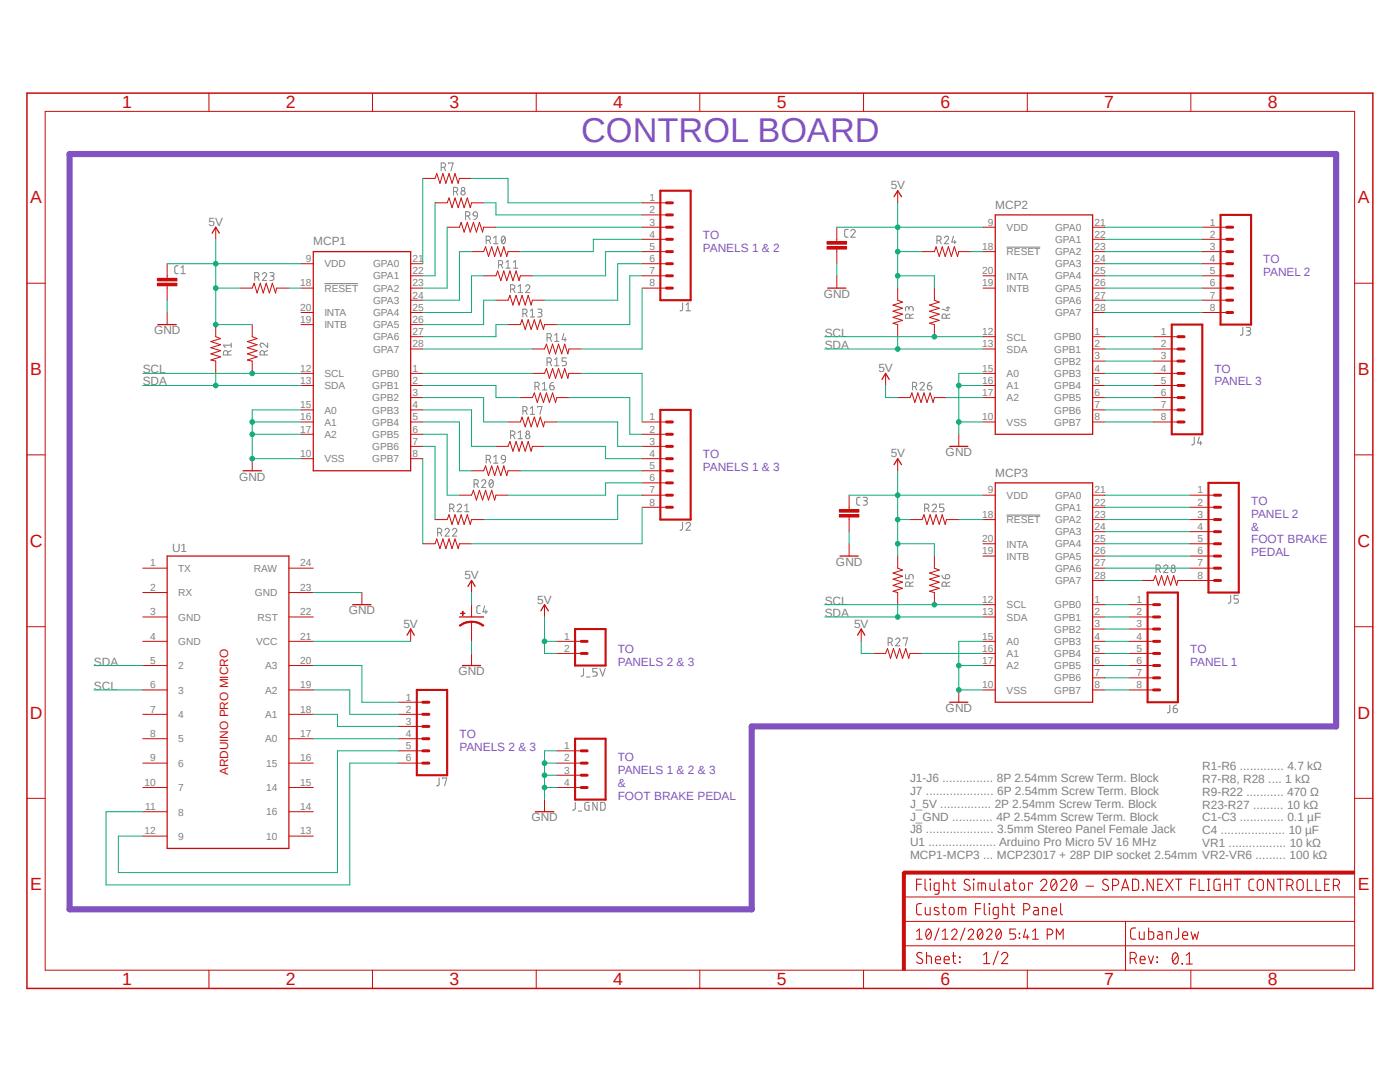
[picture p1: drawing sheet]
<svg xmlns="http://www.w3.org/2000/svg" width="279mm" height="216mm" viewBox="0 0 279 216" stroke-linecap="round" stroke-linejoin="round" font-family="sans-serif">
<path d="M5.1 18.3l269.2 179.3M274.3 18.3l-269.2 179.3" fill="none" stroke="#fff" stroke-width=".2"/>
<g fill="none" stroke="#808080" stroke-width=".2">
<path d="M88.1 33.4h.4a.44 .44 0 0 0 .4-.3 .44 .44 0 0 0-.2-.5l-.6-.1v1.6M88.6 33.4l.3 .7M89.5 32.7v-.2h.9l-.4 1.6M90.5 38.2h.4a.42 .42 0 0 0 .5-.4 .42 .42 0 0 0-.5-.4h-.4v1.5M91 38.2l.4 .7M35.6 53l-.5 .1-.2 .3v1l.7 .2M36.1 54.6h.9M36.1 53.4l.4-.4v1.6M50.8 55.2h.5a.42 .42 0 0 0 .4-.4 .42 .42 0 0 0-.4-.4h-.5v1.6M51.4 55.2l.3 .8M52.4 54.7a.42 .42 0 0 1 .6-.3 .42 .42 0 0 1 .1 .7l-.7 .9h.8M53.8 54.4h.6a.34 .34 0 0 1 .3 .3 .34 .34 0 0 1-.3 .4h-.4"/>
<path d="M54.3 55.1l.4 .2v.5l-.4 .2h-.5M64.7 56.6h6.8M92.9 43.1h.4a.43 .43 0 0 0 .5-.4 .43 .43 0 0 0-.5-.5h-.4v1.6M93.4 43.1l.4 .7M94.6 42.3h.5l.2 .4v.4h-.6l-.3-.2v-.2zM95.3 43.1a.72 .72 0 0 1-.7 .7M97 48h.5a.42 .42 0 0 0 .4-.5 .42 .42 0 0 0-.4-.4h-.5v1.5M97.6 48l.3 .6M98.5 47.5l.5-.4v1.5M98.5 48.6h.9M99.5 52.8h.4a.42 .42 0 0 0 .4-.4 .42 .42 0 0 0-.4-.4h-.4v1.5M100 52.8l.3 .7"/>
<path d="M100.3 47.2l.2-.1a.9 .9 0 0 1 0 1.5 .96 .96 0 0 1-.2-1.4zM100.8 47.5l-.7 .8M101 52.3l.4-.3v1.5M101 53.5h.8M101.9 57.7h.4a.44 .44 0 0 0 .4-.7l-.4-.2h-.4v1.6M102.4 57.7l.4 .7M102.4 53.5h.9M102.4 52.3l.5-.3v1.5M103.4 57.1l.4-.3v1.6M103.4 58.4h.9M104.9 57.1a.42 .42 0 0 1 .6-.2 .42 .42 0 0 1 .1 .6l-.7 .9h.8M169.2 45.8h-.5l-.1 .3v1.1l.6 .1"/>
<path d="M169.8 46.1a.42 .42 0 0 1 .6-.3 .42 .42 0 0 1 .1 .6l-.7 .9h.9M187 48h.4a.42 .42 0 0 0 .4-.5 .42 .42 0 0 0-.4-.4h-.4v1.5M187.5 48l.3 .6M188.5 47.5a.42 .42 0 0 1 .6-.4 .42 .42 0 0 1 .1 .7l-.7 .8h.8M190.3 47.1l-.4 1.2h.9M190.5 48v.6M200.9 49.3h6.7M45.5 70.8v-.4a.44 .44 0 0 0-.4-.4 .44 .44 0 0 0-.4 .1l-.1 .7h1.5M46.1 69.9l-.6 .4M46.1 68.9h-1.5l.4 .4M46.1 68.5v.8M52.7 70.8v-.4a.42 .42 0 0 0-.4-.5 .42 .42 0 0 0-.4 .5v.4h1.5"/>
<path d="M53.4 68.5v.8l-.8-.7a.43 .43 0 0 0-.7 .1 .43 .43 0 0 0 .3 .6M53.4 69.9l-.7 .4M104.4 62.6h.4a.45 .45 0 0 0 .4-.5 .45 .45 0 0 0-.4-.4h-.4v1.5M104.9 62.6l.3 .6M105.8 62l.5-.3v1.5M105.8 63.2h.9M106.8 77.1h.4a.42 .42 0 0 0 .4-.4 .42 .42 0 0 0-.4-.4h-.4v1.5M107.3 77.1l.3 .7M107.3 61.7h.5a.34 .34 0 0 1 .4 .3 .34 .34 0 0 1-.4 .4h-.3M107.7 62.4a.45 .45 0 0 1 .5 .4 .45 .45 0 0 1-.5 .4h-.4M108.2 76.6l.5-.3v1.5M108.2 77.8h.9"/>
<path d="M109.2 67.4h.4a.42 .42 0 0 0 .5-.4 .42 .42 0 0 0-.5-.5h-.4v1.6M109.2 72.3h.4a.42 .42 0 0 0 .5-.5 .42 .42 0 0 0-.5-.4h-.4v1.6M109.7 77h.6a.45 .45 0 0 1 .3 .5 .45 .45 0 0 1-.5 .3 .45 .45 0 0 1-.4-.4zM109.7 67.4l.4 .7M109.7 72.3l.4 .7M110.4 76.3a.66 .66 0 0 0-.7 .7M110.7 66.9l.4-.4v1.6M110.7 71.8l.4-.4v1.6M110.7 68.1h.8M110.7 73h.8M112.5 66.5l-.3 1.3h.8M112.8 67.4v.7"/>
<path d="M113 71.4h-.8v.7h.5a.46 .46 0 0 1 .3 .4 .46 .46 0 0 1-.3 .5h-.5M136.2 60.5v1.2a.38 .38 0 0 1-.5 .3M136.9 62h.9M136.9 60.8l.4-.3v1.5M181.4 61.6a.42 .42 0 0 1 .4-.4 .42 .42 0 0 1 .4 .4v.4M181.4 61.8v-.3a.34 .34 0 0 0-.3-.3 .34 .34 0 0 0-.4 .3v.5M181.6 63.5v-.4a.42 .42 0 0 0-.5-.4 .42 .42 0 0 0-.4 .4v.4h1.5M182.1 77.1h.4a.42 .42 0 0 0 .5-.4 .42 .42 0 0 0-.5-.4h-.4v1.5M182.2 62.7l-.6 .3M182.6 77.1l.4 .7M183.6 76.6a.42 .42 0 0 1 .6-.3 .42 .42 0 0 1 .1 .7l-.7 .8h.8M185.1 77h.7a.44 .44 0 0 1-.1 .7 .44 .44 0 0 1-.6-.3z"/>
<path d="M185.8 76.3a.66 .66 0 0 0-.7 .7M188.8 63.5v-.4a.42 .42 0 0 0-.4-.4 .42 .42 0 0 0-.4 .4v.4h1.6M188.8 61.4h.8M189.2 61.2v.8l-1.2-.3M189.6 62.7l-.8 .3M248 65.3v1.2a.38 .38 0 0 1-.5 .4M248.7 65.3h.6a.36 .36 0 0 1 .3 .4 .36 .36 0 0 1-.3 .3h-.4M249.2 66a.42 .42 0 0 1 .4 .5 .42 .42 0 0 1-.4 .4h-.5M94.6 96.6h.4a.42 .42 0 0 0 .5-.5 .42 .42 0 0 0-.5-.4h-.4v1.6M95.1 96.6l.4 .7M96.1 96.1a.42 .42 0 0 1 .6-.4 .42 .42 0 0 1 .1 .7l-.7 .9h.8M97 91.7h.5a.42 .42 0 0 0 .4-.4 .42 .42 0 0 0-.4-.5h-.5v1.6"/>
<path d="M97.6 91.7l.3 .7M97.8 95.8l.2-.1a.94 .94 0 0 1 0 1.6 .98 .98 0 0 1-.2-1.5zM98.4 96.1l-.7 .8M98.5 91.2l.5-.4v1.6M98.5 92.4h.9M100.1 91.1a.43 .43 0 0 1 .5-.2 .43 .43 0 0 1 .3 .4v.4h-.7l-.2-.3zM100.9 91.7a.73 .73 0 0 1-.7 .7M101.9 86.9h.4a.44 .44 0 0 0 .4-.7l-.4-.2h-.4v1.5M102.4 86.9l.4 .6M103.4 86.3l.4-.3v1.5M103.4 87.5h.9M104.4 82h.4l.4-.2v-.5l-.4-.2h-.4v1.6"/>
<path d="M104.9 82l.3 .7M105.8 81.5l.5-.4v1.6M105.8 82.7h.9M107.3 81.3v-.2h.9l-.5 1.6M171.7 99.2l-.5 .1-.2 .3v1l.7 .2M172.3 99.2h.5a.34 .34 0 0 1 .3 .4 .34 .34 0 0 1-.3 .3h-.4M172.7 99.9a.45 .45 0 0 1 .4 .5 .45 .45 0 0 1-.4 .4h-.4M238.3 87.2v1.2a.38 .38 0 0 1-.5 .4M239.4 87.2l-.4 1.2h.9M239.6 88.1v.7M87.3 106.3h.5a.45 .45 0 0 0 .4-.4 .45 .45 0 0 0-.4-.5h-.5v1.6M87.8 106.3l.4 .7"/>
<path d="M88.8 105.8a.42 .42 0 0 1 .6-.4 .42 .42 0 0 1 .1 .7l-.7 .9h.9M89.7 101.4h.5a.43 .43 0 0 0 .4-.4 .43 .43 0 0 0-.4-.4h-.5v1.5M90.3 101.4l.3 .7M90.3 105.8a.44 .44 0 0 1 .5-.4 .44 .44 0 0 1 .3 .6l-.8 1h.9M91.2 100.9a.43 .43 0 0 1 .6-.3 .43 .43 0 0 1 .2 .7l-.8 .8h.9M92.8 102.1h.8M92.8 100.9l.4-.3v1.5M136.2 104.2v1.4l-.5 .2M136.9 104.6a.43 .43 0 0 1 .6-.4 .43 .43 0 0 1 .2 .7l-.8 .9h.9M180.7 114.6v.9h.7v-.5a.43 .43 0 0 1 .4-.4 .43 .43 0 0 1 .4 .4v.5M181.6 117v-.5a.42 .42 0 0 0-.5-.4 .42 .42 0 0 0-.4 .4v.5h1.5M182.2 116.1l-.6 .4"/>
<path d="M184.5 101.4h.5a.42 .42 0 0 0 .4-.4 .42 .42 0 0 0-.4-.4h-.5v1.5M185.1 101.4l.3 .7M186 100.9a.43 .43 0 0 1 .6-.3 .43 .43 0 0 1 .2 .7l-.8 .8h.9M188 114.8a.73 .73 0 0 0 .7 .7M188.4 100.6h-.9v.7h.5a.43 .43 0 0 1 .4 .4 .43 .43 0 0 1-.4 .4h-.5M188.8 117v-.5a.42 .42 0 0 0-.4-.4 .42 .42 0 0 0-.4 .4v.5h1.6M188.8 114.7a.44 .44 0 0 1 .7 .2 .44 .44 0 0 1-.4 .6h-.4v-.5zM189.6 116.1l-.8 .4M200.9 102.8h6.7M230.7 113.6h.4a.44 .44 0 0 0 .5-.3 .44 .44 0 0 0-.2-.5l-.7-.1v1.6M231.2 113.6l.4 .7M232.2 113.1a.43 .43 0 0 1 .6-.4 .43 .43 0 0 1 .2 .7l-.8 .9h.9"/>
<path d="M245.6 118.8v1.2a.38 .38 0 0 1-.5 .4M247.1 118.8h-.8v.7h.5a.43 .43 0 0 1 .4 .4 .43 .43 0 0 1-.4 .5h-.5M95.8 120.9h-.5l-.1 .3v1.1l.6 .1M96.7 120.9l-.3 1.2h.9M97 121.7v.7M116.5 133.4v1.2a.38 .38 0 0 1-.5 .3M117.1 135.1h.7M119.2 133.4h-.9v.7h.5a.43 .43 0 0 1 .4 .4 .43 .43 0 0 1-.4 .4h-.5M119.7 133.4l.6 1.5 .5-1.5M177.2 128.2h.5a.45 .45 0 0 0 .4-.5 .45 .45 0 0 0-.4-.4h-.5v1.6M177.8 128.2l.3 .7M178.7 127.6a.43 .43 0 0 1 .6-.3 .43 .43 0 0 1 .2 .7l-.8 .9h.9"/>
<path d="M180.3 127.5v-.2h.8l-.4 1.6M87.6 155.2v1.3a.38 .38 0 0 1-.5 .3M88.3 155.4v-.2h.9l-.5 1.6M233.5 140.7v1.2a.38 .38 0 0 1-.5 .3M234.1 141.4h.6a.44 .44 0 0 1 .2 .6 .44 .44 0 0 1-.7 0zM234.8 140.7a.73 .73 0 0 0-.7 .7M114.8 160.1v1.2l-.2 .3-.3 .1M115.4 161.8h.7M117.6 160.1h-.5l-.3 .2-.1 1 .2 .3 .7 .1v-.9h-.3M119.2 160.1v1.6l-.9-1.6v1.6M119.9 160.1h.7l.1 .2 .1 .9-.2 .4-.7 .1z"/>
<circle cx="92.4" cy="37.7" r=".34"/>
<circle cx="92.4" cy="38.5" r=".42"/>
<circle cx="105.3" cy="87.1" r=".43"/>
<circle cx="105.3" cy="86.3" r=".34"/>
<circle cx="234.1" cy="113.8" r=".43"/>
<circle cx="234.1" cy="113.1" r=".34"/>
</g>
<path d="M178.4 39.2l.8-1.1 .7 1.1M42.3 46.5l.8-1.2 .7 1.2M62.5 50.2h19.5v43.7h-19.5zM198.6 42.9h19.5v43.8h-19.5zM48.5 93.9h3.7M178.4 92.7l.8-1.2 .7 1.2M189.5 89.1h3.7M198.6 96.4h19.5v43.7h-19.5zM189.5 140.1h3.7" fill="none" stroke="#c90d0c" stroke-width=".25"/>
<g fill="none" stroke="#c90d0c" stroke-width=".2">
<path d="M84.4 35.6h2.4l.4-1 .6 2 .6-2 .6 2 .6-2 .6 2 .6-2 .6 2 .3-1h2.4M179.2 38.1v2.4M33.4 55v.5M33.4 57v.5M43.1 45.3v2.5M47.9 57.5h2.4l.4-1 .6 2 .6-2 .6 2 .6-2 .7 2 .6-2 .6 2 .2-1h2.5M60.1 57.5h2.4M60.1 52.6h2.4M82 57.5h2.4M82 52.6h2.4M82 55h2.4M82 59.9h2.4"/>
<path d="M86.8 40.5h2.4l.4-1 .6 1.9 .6-1.9 .6 1.9 .6-1.9 .6 1.9 .7-1.9 .6 1.9 .2-.9h2.4M89.2 45.3h2.5l.3-.9 .6 1.9 .7-1.9 .6 1.9 .6-1.9 .6 1.9 .6-1.9 .6 1.9 .2-1h2.5M94.1 50.2h2.4l.4-1 .6 2 .6-2 .6 2 .6-2 .6 2 .6-2 .6 2 .3-1h2.4M96.5 55h2.5l.3-.9 .6 1.9 .6-1.9 .6 1.9 .7-1.9 .6 1.9 .6-1.9 .6 1.9 .2-1h2.5M99 59.9h2.4l.4-1 .6 2 .6-2 .6 2 .6-2 .6 2 .6-2 .6 2 .3-1h2.4M128.1 57.5h4.9M128.1 52.6h4.9M128.1 55h4.9M128.1 50.2h4.9M128.1 45.3h4.9M128.1 47.8h4.9M128.1 40.5h4.9"/>
<path d="M128.1 42.9h4.9M179.2 57.5v2.4l.9 .4-1.9 .6 1.9 .6-1.9 .6 1.9 .6-1.9 .6 1.9 .6-1.9 .6 1 .3v2.4M184 50.2h2.5l.3-1 .7 2 .5-2 .6 2 .7-2 .6 2 .6-2 .6 2 .2-1h2.5M186.5 57.5v2.4l1 .4-2 .6 2 .6-2 .6 2 .6-2 .6 2 .6-2 .6 1 .3v2.4M196.2 57.5h2.4M196.2 55h2.4M196.2 50.2h2.4M196.2 45.3h2.4M218.1 57.5h2.4M218.1 52.6h2.4M218.1 55h2.4M218.1 59.9h2.4"/>
<path d="M218.1 50.2h2.4M218.1 45.3h2.4M218.1 47.8h2.4M239.9 57.5h4.9M239.9 52.6h4.9M239.9 55h4.9M239.9 59.9h4.9M239.9 50.2h4.9M239.9 45.3h4.9M239.9 47.8h4.9M43.1 64.8v2.4l.9 .4-1.9 .6 1.9 .6-1.9 .6 1.9 .6-1.9 .6 1.9 .6-1.9 .6 1 .3v2.4M50.3 64.8v2.4l1 .4-1.9 .6 1.9 .6-1.9 .6 1.9 .6-1.9 .6 1.9 .6-1.9 .6 .9 .3v2.4"/>
<path d="M60.1 74.5h2.4M60.1 76.9h2.4M60.1 62.4h2.4M60.1 64.8h2.4M82 74.5h2.4M82 76.9h2.4M82 62.4h2.4M82 64.8h2.4M82 79.3h2.4M82 67.2h2.4M82 69.6h2.4M101.4 64.8h2.4l.4-1 .6 1.9 .6-1.9 .6 1.9 .6-1.9 .6 1.9 .6-1.9 .7 1.9 .2-.9h2.4"/>
<path d="M103.8 79.3h2.5l.3-.9 .6 1.9 .6-1.9 .7 1.9 .6-1.9 .5 1.9 .7-1.9 .6 1.9 .2-1h2.4M106.3 74.5h2.4l.4-1 .5 2 .7-2 .6 2 .6-2 .6 2 .6-2 .6 2 .2-1h2.5M106.3 69.6h2.4l.4-.9 .5 1.9 .7-1.9 .6 1.9 .6-1.9 .6 1.9 .6-1.9 .6 1.9 .2-1h2.5M196.2 74.5h2.4M196.2 76.9h2.4M196.2 79.3h2.4M196.2 67.2h2.4M196.2 69.6h2.4M218.1 74.5h2.4M218.1 76.9h2.4M218.1 62.4h2.4M218.1 79.3h2.4"/>
<path d="M218.1 67.2h2.4M218.1 69.6h2.4M218.1 72.1h2.4M230.2 74.5h4.9M230.2 76.9h4.9M230.2 79.3h4.9M230.2 67.2h4.9M230.2 69.6h4.9M230.2 72.1h4.9M239.9 62.4h4.9M50.3 91.5v2.4M60.1 81.8h2.4"/>
<path d="M60.1 84.2h2.4M60.1 86.7h2.4M60.1 91.5h2.4M82 81.8h2.4M82 84.2h2.4M82 86.7h2.4M82 89.1h2.4M82 91.5h2.4M91.7 98.8h2.4l.4-1 .6 2 .6-2 .6 2 .6-2 .6 2 .6-2 .6 2 .3-1h2.4M94.1 93.9h2.4l.4-.9 .6 1.9 .6-1.9 .6 1.9 .6-1.9 .6 1.9 .6-1.9 .6 1.9 .3-1h2.4M99 89.1h2.4l.4-1 .6 1.9 .6-1.9 .6 1.9 .6-1.9 .6 1.9 .6-1.9 .6 1.9 .3-.9h2.4M101.4 84.2h2.4l.4-1 .6 2 .6-2 .6 2 .6-2 .6 2 .6-2 .7 2 .2-1h2.4"/>
<path d="M128.1 84.2h4.9M128.1 86.7h4.9M128.1 89.1h4.9M128.1 91.5h4.9M128.1 98.8h4.9M128.1 93.9h4.9M128.1 96.4h4.9M179.2 91.5v2.4M191.3 86.7v2.4M196.2 84.2h2.4M196.2 98.8h2.4M218.1 81.8h2.4"/>
<path d="M218.1 84.2h2.4M218.1 98.8h2.4M230.2 81.8h4.9M230.2 84.2h4.9M237.5 98.8h4.9M84.4 108.5h2.4l.4-1 .6 2 .6-2 .6 2 .6-2 .6 2 .6-2 .6 2 .3-1h2.4M86.8 103.7h2.4l.4-1 .6 1.9 .6-1.9 .6 1.9 .6-1.9 .6 1.9 .7-1.9 .6 1.9 .2-.9h2.4M128.1 101.2h4.9M179.2 111v2.4l.9 .3-1.9 .6 1.9 .7-1.9 .6 1.9 .6-1.9 .6 1.9 .6-1.9 .6 1 .2v2.4M181.6 103.7h2.4l.4-1 .6 1.9 .6-1.9 .6 1.9 .6-1.9 .7 1.9 .5-1.9 .6 1.9 .3-.9h2.4M186.5 111v2.4l1 .3-2 .6 2 .7-2 .6 2 .6-2 .6 2 .6-2 .6 1 .2v2.4M196.2 103.7h2.4"/>
<path d="M196.2 108.5h2.4M196.2 111h2.4M218.1 103.7h2.4M218.1 108.5h2.4M218.1 111h2.4M218.1 101.2h2.4M218.1 106.1h2.4M218.1 113.4h2.4M218.1 115.8h2.4M237.5 103.7h4.9M237.5 108.5h4.9M237.5 111h4.9"/>
<path d="M237.5 101.2h4.9M237.5 106.1h4.9M237.5 113.4h4.9M237.5 115.8h4.9M191.3 137.7v2.4M196.2 120.6h2.4M196.2 123.1h2.4M196.2 128h2.4M196.2 130.4h2.4M196.2 132.8h2.4M196.2 137.7h2.4M218.1 120.6h2.4"/>
<path d="M218.1 123.1h2.4M218.1 128h2.4M218.1 130.4h2.4M218.1 132.8h2.4M218.1 125.5h2.4M218.1 135.3h2.4M218.1 137.7h2.4M225.3 120.6h4.9M225.3 123.1h4.9M225.3 128h4.9M225.3 130.4h4.9M225.3 132.8h4.9"/>
<path d="M225.3 125.5h4.9M225.3 135.3h4.9M225.3 137.7h4.9"/>
</g>
<path d="M131.8 38.1h6v21.8h-6zM243.6 42.9h6.1v21.9h-6.1zM233.8 64.8h6.1v21.9h-6.1zM131.8 81.8h6v21.9h-6zM241.2 96.4h6v21.8h-6zM229 118.2h6.1v21.9h-6.1z" fill="none" stroke="#c90d0c" stroke-width=".42"/>
<g fill="none" stroke="#c90d0c" stroke-width=".59">
<path d="M133 45.3h1.2M133 42.9h1.2M133 40.5h1.2M133 50.2h1.2M133 47.8h1.2M133 52.6h1.2M133 55h1.2M133 57.5h1.2M244.8 45.3h1.2M244.8 50.2h1.2M244.8 47.8h1.2M244.8 52.6h1.2"/>
<path d="M244.8 55h1.2M244.8 57.5h1.2M244.8 59.9h1.2M235.1 72.1h1.2M235.1 69.6h1.2M235.1 67.2h1.2M235.1 76.9h1.2M235.1 74.5h1.2M235.1 79.3h1.2M244.8 62.4h1.2M133 89.1h1.2M133 86.7h1.2"/>
<path d="M133 84.2h1.2M133 93.9h1.2M133 91.5h1.2M133 96.4h1.2M133 98.8h1.2M235.1 84.2h1.2M235.1 81.8h1.2M242.4 98.8h1.2M133 101.2h1.2M242.4 101.2h1.2M242.4 103.7h1.2M242.4 108.5h1.2"/>
<path d="M242.4 106.1h1.2M242.4 111h1.2M242.4 113.4h1.2M242.4 115.8h1.2M230.2 125.5h1.2M230.2 123.1h1.2M230.2 120.6h1.2M230.2 130.4h1.2M230.2 128h1.2M230.2 132.8h1.2M230.2 135.3h1.2M230.2 137.7h1.2"/>
</g>
<path d="M31.4 56.5h3.9v.5h-3.9z" fill-rule="evenodd" fill="#c90d0c"/>
<path d="M31.4 56.5h3.9v.5h-3.9z" fill="none" stroke="#c90d0c" stroke-width=".2"/>
<path d="M31.4 55.5h3.9v.5h-3.9z" fill-rule="evenodd" fill="#c90d0c"/>
<path d="M31.4 55.5h3.9v.5h-3.9zM33.4 52.6v2.4M33.4 57.5v2.4M167 47.8v.5M167 49.7v.5" fill="none" stroke="#c90d0c" stroke-width=".2"/>
<path d="M165.1 49.2h3.9v.5h-3.9z" fill-rule="evenodd" fill="#c90d0c"/>
<path d="M165.1 49.2h3.9v.5h-3.9z" fill="none" stroke="#c90d0c" stroke-width=".2"/>
<path d="M165.1 48.2h3.9v.5h-3.9z" fill-rule="evenodd" fill="#c90d0c"/>
<path d="M165.1 48.2h3.9v.5h-3.9zM167 45.3v2.5M167 50.2v2.4M169.5 101.2v.5M169.5 103.2v.5" fill="none" stroke="#c90d0c" stroke-width=".2"/>
<path d="M167.5 102.7h3.9v.5h-3.9z" fill-rule="evenodd" fill="#c90d0c"/>
<path d="M167.5 102.7h3.9v.5h-3.9z" fill="none" stroke="#c90d0c" stroke-width=".2"/>
<path d="M167.5 101.7h3.9v.5h-3.9z" fill-rule="evenodd" fill="#c90d0c"/>
<g fill="none" stroke="#c90d0c" stroke-width=".2">
<path d="M167 55v2.5M33.4 62.4v2.4M176.7 74.5v2.4M179.2 79.3h2.4l.4-.9 .6 1.9 .6-1.9 .6 1.9 .6-1.9 .6 1.9 .6-1.9 .6 1.9 .3-1h2.4M169.5 98.8v2.4M28.5 118.2h4.9M28.5 113.4h4.9M57.7 118.2h4.8M57.7 113.4h4.8M72.2 118.2v2.4M167.5 101.7h3.9v.5h-3.9zM169.5 103.7v2.4"/>
<path d="M169.5 108.5v2.5M227.8 115.8h2.4l.4-.9 .6 1.9 .6-1.9 .6 1.9 .6-1.9 .6 1.9 .6-1.9 .6 1.9 .3-1h2.4M28.5 137.7h4.9M28.5 132.8h4.9M28.5 128h4.9M28.5 123.1h4.9M57.7 137.7h4.8M57.7 132.8h4.8M57.7 128h4.8M57.7 123.1h4.8M82 125.5v2.5M94.1 124.1v1.4"/>
<path d="M171.9 125.5v2.5M174.3 130.4h2.4l.4-1 .6 2 .6-2 .6 2 .6-2 .6 2 .7-2 .6 2 .2-1h2.4M28.5 157.1h4.9M28.5 152.3h4.9M28.5 147.4h4.9M28.5 142.5h4.9M57.7 157.1h4.8M57.7 152.3h4.8M57.7 147.4h4.8M57.7 142.5h4.8M28.5 166.8h4.9M28.5 162h4.9"/>
<path d="M57.7 166.8h4.8M57.7 162h4.8"/>
</g>
<path d="M165.2 57.5h3.6M31.5 64.8h3.7M176 75.7l.7-1.2 .8 1.2M33.4 111h24.3v58.3h-24.3zM167.6 111h3.7M70.4 120.6h3.6M81.2 126.7l.8-1.2 .7 1.2M91.7 123.1h4.8M171.2 126.7l.7-1.2 .7 1.2" fill="none" stroke="#c90d0c" stroke-width=".25"/>
<path d="M94.1 124a3.6 3.6 0 0 1 2.5 .8l-.2 .2a3.6 3.6 0 0 0-2.3-.8z" fill-rule="evenodd" fill="#c90d0c"/>
<path d="M94.1 124a3.6 3.6 0 0 1 2.5 .8l-.2 .2a3.6 3.6 0 0 0-2.3-.8z" fill="none" stroke="#c90d0c" stroke-width=".2"/>
<path d="M91.7 124.8a3.7 3.7 0 0 1 2.4-.8v.2a3.3 3.3 0 0 0-2.3 .8z" fill-rule="evenodd" fill="#c90d0c"/>
<path d="M91.7 124.8a3.7 3.7 0 0 1 2.4-.8v.2a3.3 3.3 0 0 0-2.3 .8z" fill="none" stroke="#c90d0c" stroke-width=".2"/>
<path d="M91.9 122.3l.9 .1z" fill-rule="evenodd" fill="#c90d0c"/>
<path d="M91.9 122.3l.9 .1z" fill="none" stroke="#c90d0c" stroke-width=".2"/>
<path d="M92.3 122l.1 .8z" fill-rule="evenodd" fill="#c90d0c"/>
<g fill="none" stroke="#c90d0c" stroke-width=".2">
<path d="M94.1 115.8v2.4M92.3 122l.1 .8zM94.1 120.6v2.5M94.1 125.5v2.5M94.1 130.4v2.4M108.7 120.6v2.5M111.1 128h4.9M111.1 130.4h4.9M79.5 140.1h4.9M79.5 142.5h4.9M79.5 144.9h4.9M79.5 147.4h4.9"/>
<path d="M79.5 149.8h4.9M79.5 152.3h4.9M108.7 159.6v2.4M111.1 149.8h4.9M111.1 152.3h4.9M111.1 154.7h4.9M111.1 157.1h4.9"/>
</g>
<path d="M93.4 117l.7-1.2 .7 1.2M92.3 132.8h3.6M107.9 121.9l.8-1.3 .7 1.3M106.8 162h3.7" fill="none" stroke="#c90d0c" stroke-width=".25"/>
<path d="M83.2 137.7h6v17h-6zM114.8 125.5h6.1v7.3h-6.1zM114.8 147.4h6.1v12.2h-6.1z" fill="none" stroke="#c90d0c" stroke-width=".42"/>
<path d="M116 130.4h1.2M116 128h1.2M84.4 144.9h1.2M84.4 142.5h1.2M84.4 140.1h1.2M84.4 149.8h1.2M84.4 147.4h1.2M84.4 152.3h1.2M116 149.8h1.2M116 152.3h1.2M116 154.7h1.2M116 157.1h1.2" fill="none" stroke="#c90d0c" stroke-width=".59"/>
<path d="M180.1 174.1h.6v19.5h-.6z" fill-rule="evenodd" fill="#c90d0c"/>
<path d="M180.1 174.1h.6v19.5h-.6z" fill="none" stroke="#c90d0c" stroke-width=".2"/>
<path d="M180.4 173.8h89.9v.6h-89.9z" fill-rule="evenodd" fill="#c90d0c"/>
<g fill="none" stroke="#c90d0c" stroke-width=".2">
<path d="M41.7 18.6v3.6M74.3 18.6v3.6M107 18.6v3.6M139.7 18.6v3.6M172.3 18.6v3.6M205 18.6v3.6M237.7 18.6v3.6M9 22.2h261.3v171.4h-261.3zM5.4 56.5h3.6M270.3 56.5h3.7M5.4 90.8h3.6M270.3 90.8h3.7"/>
<path d="M5.4 125.1h3.6M270.3 125.1h3.7M5.4 159.3h3.6M270.3 159.3h3.7M180.4 173.8h89.9v.6h-89.9zM180.4 179h89.9M41.7 193.6v3.6M74.3 193.6v3.6M107 193.6v3.6M139.7 193.6v3.6M172.3 193.6v3.6M180.4 188.7h89.9"/>
<path d="M180.4 183.9h89.9M205 193.6v3.6M224.6 183.9v9.8M237.7 193.6v3.6"/>
</g>
<path d="M181.6 174.1h-1.2v1.2" fill="none" stroke="#c90d0c" stroke-width=".59"/>
<g fill="none" stroke="#c90d0c" stroke-width=".21">
<path d="M182.9 176.4h1M183.9 175.4h-1v2.3M184.6 175.4v1.9l.1 .2 .3 .2M185.6 175.4l.1 .2zM185.7 176.2v1.5M187.4 177.7l-.8-.1a1.31 1.31 0 0 1-.1-1.2l.3-.2h.6v2l-.2 .2h-.6M188.3 176.2h.6l.3 .2 .1 1.3M188.3 175.4v2.3M189.9 176.2h.8M190.2 175.4v1.9a.38 .38 0 0 0 .5 .4M193.5 175.6a.6 .6 0 0 0-1 .2v.4a1.64 1.64 0 0 1 1.1 1 .69 .69 0 0 1-.5 .5 .69 .69 0 0 1-.7-.3M194.3 175.4l.1 .2z"/>
<path d="M194.3 176.2v1.5M195.2 177.7v-1.5h1.1l.3 .2 .1 1.3M195.9 176.2v1.5M197.6 176.2v1.3l.4 .2h.5v-1.5M199.4 175.4v1.9l.4 .4M200.5 176.2l.9 .2v1.3h-.5a.44 .44 0 0 1-.5-.3 .44 .44 0 0 1 .2-.5l.8-.1M202.1 176.2h.7M202.3 175.4l.1 2.1 .4 .2M203.7 176.3a.47 .47 0 0 1 .5-.1 .47 .47 0 0 1 .3 .5v.5a.49 .49 0 0 1-.5 .5 .49 .49 0 0 1-.5-.5zM206 176.4v-.2h-.7v1.5M207.7 175.9a.62 .62 0 0 1 .9-.4 .62 .62 0 0 1 .1 .9l-1 1.3h1.2M210 175.6a.43 .43 0 0 1 .4-.2 .43 .43 0 0 1 .3 .4 1.29 1.29 0 0 1-.4 1.9 1.34 1.34 0 0 1-.3-2.1z"/>
<path d="M210.8 175.9l-1 1.3M211.7 175.9a.62 .62 0 0 1 .9-.5 .62 .62 0 0 1 .1 1l-1 1.3h1.2M214 175.6a.46 .46 0 0 1 .8 .2 1.34 1.34 0 0 1-.5 1.9l-.2-.1a1.6 1.6 0 0 1-.1-2zM214.8 175.9l-1 1.3M216.7 176.8h1.5M221.1 175.6a.65 .65 0 0 0-1 .2v.4l.9 .5a.52 .52 0 0 1 .2 .8 .52 .52 0 0 1-.7 .1l-.5-.2M222 176.7h.6a.64 .64 0 0 0 .7-.6 .64 .64 0 0 0-.7-.7h-.6v2.3M223.8 177.7l.8-2.3 .7 2.3M224 177.1h1.1M226 175.4h.6a.65 .65 0 0 1 .6 .7v1a.58 .58 0 0 1-.6 .6h-.6zM228 177.5l.1 .2zM230.2 175.4v2.3l-1.3-2.3v2.3"/>
<path d="M231.1 176.4h.7M232.1 175.4h-1v2.3h1M232.6 175.4l1.5 2.3M234.1 175.4l-1.5 2.3M234.6 175.4h1.2M235.2 175.4v2.3M237.6 176.4h1M238.6 175.4h-1v2.3M239.3 175.4v2.3h1M241 175.4h.5M241 177.7h.5M241.2 175.4v2.3"/>
<path d="M243.5 175.4h-.8l-.4 .3v1.5a.44 .44 0 0 0 .4 .5h.8v-1.3h-.4M244.4 176.4h1.2M244.4 175.4v2.3M245.6 175.4v2.3M246.3 175.4h1.3M246.9 175.4v2.3M250.2 175.4h-.5l-.4 .3v1.5a.44 .44 0 0 0 .4 .5h.5M251.2 175.6a.59 .59 0 0 1 .6-.1 .59 .59 0 0 1 .3 .6v1a.61 .61 0 0 1-.6 .6 .61 .61 0 0 1-.6-.6v-1zM254.2 175.4v2.3l-1.2-2.3v2.3M254.9 175.4h1.3M255.5 175.4v2.3M256.8 176.7h.7a.64 .64 0 0 0 .6-.6 .64 .64 0 0 0-.6-.7h-.7v2.3"/>
<path d="M257.6 176.7l.5 1M259.1 175.6a.62 .62 0 0 1 .6-.1 .62 .62 0 0 1 .4 .6v1a.64 .64 0 0 1-.6 .6 .64 .64 0 0 1-.7-.6v-1zM260.9 175.4v2.3h1M262.6 175.4v2.3h1M264.4 176.4h.7M265.3 175.4h-.9v2.3h.9M266.1 176.7h.6a.64 .64 0 0 0 .6-.6 .64 .64 0 0 0-.6-.7h-.6v2.3M266.9 176.7l.4 1M182.9 185.8l.6-.4v2M182.9 187.4h1.1M183.9 180.3h-.5l-.4 .3-.1 1.4a.45 .45 0 0 0 .5 .5h.5M184 190.2a.57 .57 0 0 0-.7-.1 .57 .57 0 0 0-.3 .7l.9 .5a.51 .51 0 0 1 .2 .7 .51 .51 0 0 1-.7 .2l-.5-.3"/>
<path d="M184.7 181.1v1.3l.3 .1h.6v-1.4M184.9 190.8h.6l.3 .2 .1 1.3M184.9 190v2.3M185.1 185.4h.2a1.2 1.2 0 0 1 .2 2h-.2a1.26 1.26 0 0 1-.2-2zM185.8 185.8l-.9 1.2M186.7 191.5h1a.53 .53 0 0 0-.4-.7 .53 .53 0 0 0-.6 .5v.6l.2 .3 .8 .1M187.3 181.2a.59 .59 0 0 0-.8 0v.4a1.15 1.15 0 0 1 1 .6l-.1 .2a.75 .75 0 0 1-1 0M187.4 185.2l-.9 2.4M188 181.1h.8M188 187.4h1.2M188 185.8l.6-.4v2M188.3 180.3v1.9l.2 .3h.3"/>
<path d="M188.4 191.5h1a.53 .53 0 0 0-.3-.7 .53 .53 0 0 0-.7 .5l.1 .8 .3 .2h.6M189.6 181.1a.5 .5 0 0 1 .5 0 .5 .5 0 0 1 .3 .5v.4a.49 .49 0 0 1-.5 .6 .49 .49 0 0 1-.5-.6zM189.9 185.8a.55 .55 0 0 1 .8-.4 .55 .55 0 0 1 .1 .9l-.9 1.1h1.1M190 190.8h.8M190.3 190v1.9l.2 .3 .3 .1M191.3 182.5v-1.4h1.3l.1 .3v1.1M191.5 191l.1 .1zM191.5 191.9l.1 .2zM192 181.1v1.4M192.6 185.2l-.9 2.4M193.2 185.8a.55 .55 0 0 1 .6-.4 .55 .55 0 0 1 .5 .5l-.1 .4-1 1.1h1.1M194.7 181.3h1"/>
<path d="M195.3 185.5a.41 .41 0 0 1 .4-.1 .41 .41 0 0 1 .3 .3 1.25 1.25 0 0 1-.4 1.7h-.1a1.35 1.35 0 0 1-.2-1.9zM195.7 180.3h-1v2.2M196 185.8l-.8 1.2M196.3 192.3h1.2M196.3 190.5l.6-.5v2.3M196.4 180.3v1.9l.1 .2 .3 .1M196.9 185.8a.55 .55 0 0 1 .8-.4 .55 .55 0 0 1 .1 .9l-.9 1.1h1.1M197.4 180.3l.1 .1zM197.4 181.1v1.4M199 185.5a.41 .41 0 0 1 .4-.1 .41 .41 0 0 1 .3 .3 1.25 1.25 0 0 1-.4 1.7h-.2a1.35 1.35 0 0 1-.1-1.9zM199.2 182.5h-.6l-.3-.1-.1-1 .2-.3h.8v1.8l-.1 .3-.8 .1M199.2 189.8l-1 2.7"/>
<path d="M199.7 185.8l-.9 1.2M199.9 190.5a.61 .61 0 0 1 .8-.4 .61 .61 0 0 1 .3 .9l-1.1 1.3h1.2M200.1 181.1h.6l.3 .1 .1 1.3M200.1 180.3v2.2M201.8 181.1h.7M202 180.3v1.9l.2 .3h.3M202.7 185.4h-1.2v.9h.7a.56 .56 0 0 1 .5 .6 .56 .56 0 0 1-.5 .5h-.7M203.4 186.2l.1 .2zM203.4 187.1l.1 .1zM204.3 181.6h.6a.64 .64 0 0 0 .6-.7 .64 .64 0 0 0-.6-.6h-.6v2.2M204.7 185.4l-.4 1.6h1.1M205 186.5v.9"/>
<path d="M206.1 187.4h1.1M206.1 185.8l.5-.4v2M206.3 181.1l.9 .1v1.3h-.5a.44 .44 0 0 1-.5-.3 .44 .44 0 0 1 .2-.5h.8M208.1 182.5v-1.4h.6l.3 .1 .1 1.3M209 186.5h.5a.57 .57 0 0 0 .6-.6 .57 .57 0 0 0-.6-.5h-.5v2M209.9 181.8h1a.51 .51 0 0 0-.4-.7 .51 .51 0 0 0-.6 .5v.8l.4 .1h.6M210.8 187.4v-2l.7 1.1 .7-1.1v2M211.7 180.3v1.9v.2l.3 .1M225.6 191.3h.6a.61 .61 0 0 0 .6-.7 .61 .61 0 0 0-.6-.6h-.6v2.3M226.3 191.3l.5 1M226.7 185.2l-.8 .1-.3 .4 .1 1.4 .2 .3h.8M227.4 185.9v1.3l.4 .2h.5v-1.5"/>
<path d="M227.5 191.5h1a.51 .51 0 0 0-.3-.7 .51 .51 0 0 0-.7 .5l.1 .8 .3 .2h.6M229.2 190.8l.5 1.5 .5-1.5M229.2 185.2v2.2h.8l.3-.4-.1-.9-.3-.2h-.7M230.9 191.9l.1 .2zM230.9 191l.1 .1zM231.1 185.9l.7 .1 .1 .3v1.1l-.7-.1-.2-.1v-.5l.4-.2h.5M232.8 187.4v-1.5h.7l.3 .2v1.3M234.4 190.2l.2-.1a1.4 1.4 0 0 1 .1 2.2l-.1 .1a.9 .9 0 0 1-.7-1.2 1.04 1.04 0 0 1 .5-1zM235 190.6l-.9 1.3M235.2 185.2v1.9l-.3 .3h-.4M235.9 192.2l.1 .2zM236 186.6h1a.53 .53 0 0 0-.3-.7 .53 .53 0 0 0-.7 .5v.6l.2 .4h.8"/>
<path d="M236.7 192.4h1.3M236.7 190.6l.7-.5v2.3M237.7 185.9l.4 1.5 .4-1 .3 1 .4-1.5"/>
</g>
<path d="M5.4 18.6h268.6v178.6h-268.6z" fill="none" stroke="#c90d0c" stroke-width=".3"/>
<path d="M43.1 52.6h17M43.1 47.8v9.7h4.8M84.4 79.3h12.1v4.9h4.9M84.4 76.9h14.6v2.4h4.8M84.4 74.5h21.9M84.4 91.5v17M84.4 89.1h2.4v14.6M84.4 81.8h9.7v7.3h4.9M84.4 86.7h4.8v12.1h2.5M84.4 84.2h7.3v9.7h2.4" fill="none" stroke="#0dab76" stroke-width=".2"/>
<circle cx="43.1" cy="52.6" r=".46" fill="#0dab76"/>
<g fill="none" stroke="#0dab76" stroke-width=".2">
<path d="M43.1 57.5v7.3h7.2"/>
<circle cx="43.1" cy="52.6" r=".46"/>
</g>
<circle cx="43.1" cy="64.8" r=".46" fill="#0dab76"/>
<circle cx="43.1" cy="64.8" r=".46" fill="none" stroke="#0dab76" stroke-width=".2"/>
<circle cx="43.1" cy="57.5" r=".46" fill="#0dab76"/>
<g fill="none" stroke="#0dab76" stroke-width=".2">
<path d="M33.4 52.6h9.7M179.2 40.5v9.7h4.8M179.2 45.3h17"/>
<circle cx="43.1" cy="57.5" r=".46"/>
</g>
<circle cx="179.2" cy="45.3" r=".46" fill="#0dab76"/>
<g fill="none" stroke="#0dab76" stroke-width=".2">
<path d="M179.2 55v2.5"/>
<circle cx="179.2" cy="45.3" r=".46"/>
</g>
<circle cx="179.2" cy="50.2" r=".46" fill="#0dab76"/>
<g fill="none" stroke="#0dab76" stroke-width=".2">
<path d="M179.2 50.2v4.8h7.3v2.5"/>
<circle cx="179.2" cy="50.2" r=".46"/>
</g>
<circle cx="179.2" cy="55" r=".46" fill="#0dab76"/>
<g fill="none" stroke="#0dab76" stroke-width=".2">
<path d="M167 45.3h12.2M176.7 76.9v2.4h2.5M179.2 93.9v9.8h2.4M179.2 98.8h17"/>
<circle cx="179.2" cy="55" r=".46"/>
</g>
<circle cx="179.2" cy="98.8" r=".46" fill="#0dab76"/>
<g fill="none" stroke="#0dab76" stroke-width=".2">
<path d="M179.2 103.7v7.3M179.2 108.5h7.3v2.5"/>
<circle cx="179.2" cy="98.8" r=".46"/>
</g>
<circle cx="179.2" cy="108.5" r=".46" fill="#0dab76"/>
<circle cx="179.2" cy="108.5" r=".46" fill="none" stroke="#0dab76" stroke-width=".2"/>
<circle cx="179.2" cy="103.7" r=".46" fill="#0dab76"/>
<g fill="none" stroke="#0dab76" stroke-width=".2">
<path d="M169.5 98.8h9.7M94.1 118.2v2.4M62.5 128h19.5M108.7 123.1v7.3h2.4M108.7 128h2.4M171.9 128v2.4h2.4"/>
<circle cx="179.2" cy="103.7" r=".46"/>
</g>
<circle cx="108.7" cy="128" r=".46" fill="#0dab76"/>
<g fill="none" stroke="#0dab76" stroke-width=".2">
<path d="M191.3 76.9h4.9M196.2 74.5h-4.9v12.2M191.3 84.2h4.9"/>
<circle cx="108.7" cy="128" r=".46"/>
</g>
<circle cx="191.3" cy="84.2" r=".46" fill="#0dab76"/>
<circle cx="191.3" cy="84.2" r=".46" fill="none" stroke="#0dab76" stroke-width=".2"/>
<circle cx="191.3" cy="76.9" r=".46" fill="#0dab76"/>
<g fill="none" stroke="#0dab76" stroke-width=".2">
<path d="M60.1 86.7h-9.8v4.8h9.8"/>
<circle cx="191.3" cy="76.9" r=".46"/>
</g>
<circle cx="50.3" cy="91.5" r=".46" fill="#0dab76"/>
<g fill="none" stroke="#0dab76" stroke-width=".2">
<path d="M60.1 84.2h-9.8v2.5"/>
<circle cx="50.3" cy="91.5" r=".46"/>
</g>
<circle cx="50.3" cy="86.7" r=".46" fill="#0dab76"/>
<g fill="none" stroke="#0dab76" stroke-width=".2">
<path d="M60.1 81.8h-9.8v2.4"/>
<circle cx="50.3" cy="86.7" r=".46"/>
</g>
<circle cx="50.3" cy="84.2" r=".46" fill="#0dab76"/>
<g fill="none" stroke="#0dab76" stroke-width=".2">
<path d="M196.2 132.8h-4.9v4.9h4.9"/>
<circle cx="50.3" cy="84.2" r=".46"/>
</g>
<circle cx="191.3" cy="137.7" r=".46" fill="#0dab76"/>
<g fill="none" stroke="#0dab76" stroke-width=".2">
<path d="M196.2 128h-4.9v4.8"/>
<circle cx="191.3" cy="137.7" r=".46"/>
</g>
<circle cx="191.3" cy="132.8" r=".46" fill="#0dab76"/>
<g fill="none" stroke="#0dab76" stroke-width=".2">
<path d="M33.4 59.9v2.5M167 52.6v2.4M62.5 118.2h9.7M169.5 106.1v2.4M94.1 128v2.4M108.7 149.8v4.9"/>
<circle cx="191.3" cy="132.8" r=".46"/>
</g>
<circle cx="108.7" cy="152.3" r=".46" fill="#0dab76"/>
<g fill="none" stroke="#0dab76" stroke-width=".2">
<path d="M108.7 157.1v2.5"/>
<circle cx="108.7" cy="152.3" r=".46"/>
</g>
<circle cx="108.7" cy="154.7" r=".46" fill="#0dab76"/>
<g fill="none" stroke="#0dab76" stroke-width=".2">
<path d="M108.7 154.7v2.4h2.4"/>
<circle cx="108.7" cy="154.7" r=".46"/>
</g>
<circle cx="108.7" cy="157.1" r=".46" fill="#0dab76"/>
<g fill="none" stroke="#0dab76" stroke-width=".2">
<path d="M84.4 35.6v17M86.8 40.5v14.5h-2.4M89.2 45.3v12.2h-4.8M94.1 50.2h-2.4v9.7h-7.3M96.5 55h-2.4v7.4h-9.7M99 59.9h-2.5v4.9h-12.1M28.5 74.5h31.6M84.4 69.6h21.9M101.4 64.8h-2.4v2.4h-14.6M108.7 152.3h2.4M108.7 154.7h2.4M108.7 149.8h2.4"/>
<circle cx="108.7" cy="157.1" r=".46"/>
</g>
<circle cx="50.3" cy="74.5" r=".46" fill="#0dab76"/>
<g fill="none" stroke="#0dab76" stroke-width=".2">
<path d="M164.6 67.2h31.6"/>
<circle cx="50.3" cy="74.5" r=".46"/>
</g>
<circle cx="186.5" cy="67.2" r=".46" fill="#0dab76"/>
<g fill="none" stroke="#0dab76" stroke-width=".2">
<path d="M164.6 120.6h31.6"/>
<circle cx="186.5" cy="67.2" r=".46"/>
</g>
<circle cx="186.5" cy="120.7" r=".46" fill="#0dab76"/>
<g fill="none" stroke="#0dab76" stroke-width=".2">
<path d="M43.1 74.5v2.4h17M18.8 137.7h9.7"/>
<circle cx="186.5" cy="120.7" r=".46"/>
</g>
<circle cx="43.1" cy="76.9" r=".46" fill="#0dab76"/>
<g fill="none" stroke="#0dab76" stroke-width=".2">
<path d="M28.5 76.9h14.6M164.6 69.6h31.6M179.2 67.2v2.4"/>
<circle cx="43.1" cy="76.9" r=".46"/>
</g>
<circle cx="179.2" cy="69.6" r=".46" fill="#0dab76"/>
<g fill="none" stroke="#0dab76" stroke-width=".2">
<path d="M164.6 123.1h31.6M179.2 120.6v2.5"/>
<circle cx="179.2" cy="69.6" r=".46"/>
</g>
<circle cx="179.2" cy="123.1" r=".46" fill="#0dab76"/>
<g fill="none" stroke="#0dab76" stroke-width=".2">
<path d="M94.1 35.6h7.3v4.9h26.7M57.7 57.5h2.4M96.5 40.5h2.5v2.4h29.1M99 45.3h29.1M128.1 47.8h-9.7v2.4h-14.6M128.1 50.2h-7.2v4.8h-14.6M128.1 55h-2.4v9.8h-14.6M128.1 52.6h-4.8v7.3h-14.6M128.1 57.5v12.1h-12.1M193.8 50.2h2.4M220.5 57.5h19.4M220.5 45.3h19.4"/>
<path d="M220.5 47.8h19.4M220.5 50.2h19.4M220.5 55h19.4M220.5 59.9h19.4M220.5 52.6h19.4M113.5 79.3h12.2v7.4h2.4M116 74.5h12.1v9.7M188.9 79.3h7.3M220.5 69.6h9.7M220.5 79.3h9.7M220.5 62.4h19.4M220.5 67.2h9.7"/>
<path d="M220.5 72.1h9.7M220.5 74.5h9.7M220.5 76.9h9.7M103.8 93.9h24.3M108.7 89.1h12.2v2.4h7.2M111.1 84.2h12.2v4.9h4.8M128.1 96.4h-7.2v2.4h-19.5M128.1 98.8h-4.8v4.9h-26.8M220.5 81.8h9.7M220.5 84.2h9.7M220.5 98.8h17M128.1 101.2v7.3h-34"/>
<path d="M191.3 103.7h4.9M220.5 108.5h17M220.5 103.7h17M220.5 115.8h7.3M220.5 113.4h17M220.5 111h17M220.5 106.1h17M220.5 101.2h17M18.8 132.8h9.7M62.5 132.8h9.7v7.3h7.3M62.5 137.7h7.3v4.8h9.7M184 130.4h12.2"/>
<path d="M220.5 132.8h4.8M220.5 130.4h4.8M220.5 120.6h4.8M220.5 123.1h4.8M220.5 125.5h4.8M220.5 128h4.8M220.5 135.3h4.8M220.5 137.7h4.8M62.5 147.4h17M62.5 142.5h4.9v2.4h12.1M79.5 149.8h-12.1v24.3h-43.8v-7.3h4.9M79.5 152.3h-9.7v24.3h-48.6v-14.6h7.3"/>
<circle cx="179.2" cy="123.1" r=".46"/>
</g>
<path d="M13.9 30.7h252.8v114.2h-116.7v36.5h-136.1z" fill="none" stroke="#8252c2" stroke-width="1.2"/>
<text font-size="6.9" fill="#8252c2" x="116" y="28.3">CONTROL BOARD</text>
<g font-size="3.5" fill="#c90d0c">
<text x="24.4" y="21.6">1</text>
<text x="57.1" y="21.6">2</text>
<text x="89.7" y="21.6">3</text>
<text x="122.4" y="21.6">4</text>
<text x="155" y="21.6">5</text>
<text x="187.7" y="21.6">6</text>
<text x="220.3" y="21.6">7</text>
<text x="253" y="21.6">8</text>
<text x="6.1" y="40.6">A</text>
<text x="271" y="40.6">A</text>
<text x="6.1" y="74.9">B</text>
<text x="271" y="74.9">B</text>
<text x="5.9" y="109.1">C</text>
<text x="270.9" y="109.1">C</text>
<text x="5.9" y="143.4">D</text>
<text x="270.9" y="143.4">D</text>
<text x="6.1" y="177.7">E</text>
<text x="271" y="177.7">E</text>
<text x="24.4" y="196.6">1</text>
<text x="57.1" y="196.6">2</text>
<text x="89.7" y="196.6">3</text>
<text x="122.4" y="196.6">4</text>
<text x="155" y="196.6">5</text>
<text x="187.7" y="196.6">6</text>
<text x="220.3" y="196.6">7</text>
<text x="253" y="196.6">8</text>
</g>
<g font-size="2.4" fill="#808080">
<text x="177.8" y="37.8">5V</text>
<text x="198.6" y="41.7">MCP2</text>
<text x="41.6" y="45.1">5V</text>
<text x="62.5" y="49">MCP1</text>
<text x="164.4" y="59.4">GND</text>
<text x="30.7" y="66.7">GND</text>
<text x="164.6" y="67.2">SCL</text>
<text x="164.6" y="69.6">SDA</text>
<text x="28.5" y="74.5">SCL</text>
<text x="28.5" y="76.9">SDA</text>
<text x="175.3" y="74.3">5V</text>
<text x="47.7" y="95.9">GND</text>
<text x="177.8" y="91.3">5V</text>
<text x="188.7" y="91">GND</text>
<text x="198.6" y="95.2">MCP3</text>
<text x="34.3" y="110.2">U1</text>
<text x="166.8" y="112.9">GND</text>
<text x="92.7" y="115.6">5V</text>
<text x="69.6" y="122.6">GND</text>
<text x="80.5" y="125.3">5V</text>
<text x="107.2" y="120.4">5V</text>
<text x="164.6" y="120.7">SCL</text>
<text x="164.6" y="123.1">SDA</text>
<text x="170.4" y="125.3">5V</text>
<text x="18.8" y="137.7">SCL</text>
<text x="18.8" y="132.8">SDA</text>
<text x="91.5" y="134.7">GND</text>
<text x="188.7" y="142">GND</text>
<text x="239.9" y="153.7">R1-R6 ............. 4.7 kΩ</text>
<text x="181.6" y="156.1">J1-J6 ............... 8P 2.54mm Screw Term. Block</text>
<text x="181.6" y="158.7">J7 .................... 6P 2.54mm Screw Term. Block</text>
<text x="181.6" y="161.2">J_5V ............... 2P 2.54mm Screw Term. Block</text>
<text x="239.9" y="156.3">R7-R8, R28 .... 1 kΩ</text>
<text x="239.9" y="158.8">R9-R22 ........... 470 Ω</text>
<text x="239.9" y="161.3">R23-R27 ......... 10 kΩ</text>
<text x="106" y="163.9">GND</text>
<text x="181.6" y="163.7">J_GND ............ 4P 2.54mm Screw Term. Block</text>
<text x="181.6" y="166.3">J8 .................... 3.5mm Stereo Panel Female Jack</text>
<text x="239.9" y="163.9">C1-C3 ............. 0.1 µF</text>
<text x="239.9" y="166.4">C4 ................... 10 µF</text>
<text x="181.6" y="168.8">U1 .................... Arduino Pro Micro 5V 16 MHz</text>
<text x="181.6" y="171.4">MCP1-MCP3 ... MCP23017 + 28P DIP socket 2.54mm VR2-VR6 ......... 100 kΩ</text>
<text x="239.9" y="169">VR1 ................. 10 kΩ</text>
</g>
<g font-size="2.4" fill="#8252c2">
<text x="140.3" y="47.7">TO</text>
<text x="140.3" y="50.2">PANELS 1 &amp; 2</text>
<text x="252.1" y="52.5">TO</text>
<text x="252.1" y="55">PANEL 2</text>
<text x="242.4" y="74.4">TO</text>
<text x="242.4" y="76.9">PANEL 3</text>
<text x="140.3" y="91.4">TO</text>
<text x="140.3" y="93.9">PANELS 1 &amp; 3</text>
<text x="249.7" y="100.8">TO</text>
<text x="249.7" y="103.3">PANEL 2</text>
<text x="249.7" y="105.9">&amp;</text>
<text x="249.7" y="108.4">FOOT BRAKE</text>
<text x="249.7" y="111">PEDAL</text>
<text x="123.3" y="130.3">TO</text>
<text x="237.5" y="130.3">TO</text>
<text x="123.3" y="132.8">PANELS 2 &amp; 3</text>
<text x="237.5" y="132.8">PANEL 1</text>
<text x="91.7" y="147.3">TO</text>
<text x="91.7" y="149.8">PANELS 2 &amp; 3</text>
<text x="123.3" y="151.9">TO</text>
<text x="123.3" y="154.5">PANELS 1 &amp; 2 &amp; 3</text>
<text x="123.3" y="157">&amp;</text>
<text x="123.3" y="159.6">FOOT BRAKE PEDAL</text>
</g>
<text font-size="2.4" fill="#c90d0c" x="45.5" y="154.7" transform="rotate(-90 45.5 154.7)">ARDUINO PRO MICRO</text>
<g font-size="2" fill="#808080">
<text x="129.6" y="40.1">1</text>
<text x="129.6" y="42.5">2</text>
<text x="129.6" y="45">3</text>
<text x="129.6" y="47.4">4</text>
<text x="197.2" y="45">9</text>
<text x="200.9" y="46.1">VDD</text>
<text x="210.6" y="46.1">GPA0</text>
<text x="218.4" y="45">21</text>
<text x="218.4" y="47.4">22</text>
<text x="241.4" y="45">1</text>
<text x="241.4" y="47.4">2</text>
<text x="61" y="52.3">9</text>
<text x="64.7" y="53.3">VDD</text>
<text x="74.5" y="53.3">GPA0</text>
<text x="82.3" y="52.3">21</text>
<text x="129.6" y="49.9">5</text>
<text x="129.6" y="52.3">6</text>
<text x="196" y="49.9">18</text>
<text x="200.9" y="50.9">RESET</text>
<text x="210.6" y="48.5">GPA1</text>
<text x="210.6" y="50.9">GPA2</text>
<text x="210.6" y="53.3">GPA3</text>
<text x="218.4" y="49.9">23</text>
<text x="218.4" y="52.3">24</text>
<text x="241.4" y="49.9">3</text>
<text x="241.4" y="52.3">4</text>
<text x="59.9" y="57.2">18</text>
<text x="64.7" y="58.2">RESET</text>
<text x="74.5" y="55.8">GPA1</text>
<text x="74.5" y="58.2">GPA2</text>
<text x="82.3" y="54.7">22</text>
<text x="82.3" y="57.2">23</text>
<text x="82.3" y="59.6">24</text>
<text x="129.6" y="54.7">7</text>
<text x="129.6" y="57.2">8</text>
<text x="196" y="54.7">20</text>
<text x="196" y="57.2">19</text>
<text x="200.9" y="55.8">INTA</text>
<text x="200.9" y="58.2">INTB</text>
<text x="210.6" y="55.8">GPA4</text>
<text x="210.6" y="58.2">GPA5</text>
<text x="218.4" y="54.7">25</text>
<text x="218.4" y="57.2">26</text>
<text x="218.4" y="59.6">27</text>
<text x="241.4" y="54.7">5</text>
<text x="241.4" y="57.2">6</text>
<text x="241.4" y="59.6">7</text>
<text x="59.9" y="62">20</text>
<text x="59.9" y="64.4">19</text>
<text x="64.7" y="63.1">INTA</text>
<text x="64.7" y="65.5">INTB</text>
<text x="74.5" y="60.6">GPA3</text>
<text x="74.5" y="63">GPA4</text>
<text x="74.5" y="65.5">GPA5</text>
<text x="82.3" y="62">25</text>
<text x="82.3" y="64.4">26</text>
<text x="210.6" y="60.6">GPA6</text>
<text x="210.6" y="63">GPA7</text>
<text x="218.4" y="62">28</text>
<text x="241.4" y="62">8</text>
<text x="74.5" y="67.9">GPA6</text>
<text x="74.5" y="70.4">GPA7</text>
<text x="82.3" y="66.8">27</text>
<text x="82.3" y="69.3">28</text>
<text x="196" y="66.8">12</text>
<text x="196" y="69.3">13</text>
<text x="200.9" y="67.9">SCL</text>
<text x="200.9" y="70.4">SDA</text>
<text x="210.4" y="67.9">GPB0</text>
<text x="210.4" y="70.4">GPB1</text>
<text x="218.4" y="66.8">1</text>
<text x="218.4" y="69.3">2</text>
<text x="218.4" y="71.7">3</text>
<text x="231.7" y="66.8">1</text>
<text x="231.7" y="69.3">2</text>
<text x="231.7" y="71.7">3</text>
<text x="59.9" y="74.2">12</text>
<text x="59.9" y="76.6">13</text>
<text x="64.7" y="75.2">SCL</text>
<text x="64.7" y="77.6">SDA</text>
<text x="74.3" y="75.2">GPB0</text>
<text x="74.3" y="77.6">GPB1</text>
<text x="82.3" y="74.2">1</text>
<text x="82.3" y="76.6">2</text>
<text x="196" y="74.2">15</text>
<text x="196" y="76.6">16</text>
<text x="200.9" y="75.2">A0</text>
<text x="200.9" y="77.6">A1</text>
<text x="210.4" y="72.8">GPB2</text>
<text x="210.4" y="75.2">GPB3</text>
<text x="210.4" y="77.6">GPB4</text>
<text x="218.4" y="74.2">4</text>
<text x="218.4" y="76.6">5</text>
<text x="231.7" y="74.2">4</text>
<text x="231.7" y="76.6">5</text>
<text x="59.9" y="81.5">15</text>
<text x="59.9" y="83.9">16</text>
<text x="64.7" y="82.5">A0</text>
<text x="74.3" y="80.1">GPB2</text>
<text x="74.3" y="82.5">GPB3</text>
<text x="82.3" y="79">3</text>
<text x="82.3" y="81.5">4</text>
<text x="82.3" y="83.9">5</text>
<text x="129.6" y="83.9">1</text>
<text x="196" y="79">17</text>
<text x="196" y="83.9">10</text>
<text x="200.9" y="80.1">A2</text>
<text x="210.4" y="80.1">GPB5</text>
<text x="210.4" y="82.5">GPB6</text>
<text x="218.4" y="79">6</text>
<text x="218.4" y="81.5">7</text>
<text x="218.4" y="83.9">8</text>
<text x="231.7" y="79">6</text>
<text x="231.7" y="81.5">7</text>
<text x="231.7" y="83.9">8</text>
<text x="59.9" y="86.3">17</text>
<text x="64.7" y="85">A1</text>
<text x="64.7" y="87.4">A2</text>
<text x="74.3" y="84.9">GPB4</text>
<text x="74.3" y="87.4">GPB5</text>
<text x="74.3" y="89.8">GPB6</text>
<text x="82.3" y="86.3">6</text>
<text x="82.3" y="88.7">7</text>
<text x="129.6" y="86.3">2</text>
<text x="129.6" y="88.7">3</text>
<text x="200.9" y="85">VSS</text>
<text x="210.4" y="84.9">GPB7</text>
<text x="59.9" y="91.2">10</text>
<text x="64.7" y="92.2">VSS</text>
<text x="74.3" y="92.2">GPB7</text>
<text x="82.3" y="91.2">8</text>
<text x="129.6" y="91.2">4</text>
<text x="129.6" y="93.6">5</text>
<text x="129.6" y="96">6</text>
<text x="129.6" y="98.5">7</text>
<text x="129.6" y="100.9">8</text>
<text x="197.2" y="98.5">9</text>
<text x="200.9" y="99.5">VDD</text>
<text x="210.6" y="99.5">GPA0</text>
<text x="210.6" y="101.9">GPA1</text>
<text x="218.4" y="98.5">21</text>
<text x="218.4" y="100.9">22</text>
<text x="239" y="98.5">1</text>
<text x="239" y="100.9">2</text>
<text x="196" y="103.3">18</text>
<text x="200.9" y="104.4">RESET</text>
<text x="210.6" y="104.4">GPA2</text>
<text x="210.6" y="106.8">GPA3</text>
<text x="218.4" y="103.3">23</text>
<text x="218.4" y="105.8">24</text>
<text x="239" y="103.3">3</text>
<text x="239" y="105.8">4</text>
<text x="30" y="113">1</text>
<text x="59.9" y="113">24</text>
<text x="196" y="108.2">20</text>
<text x="196" y="110.6">19</text>
<text x="200.9" y="109.3">INTA</text>
<text x="200.9" y="111.7">INTB</text>
<text x="210.6" y="109.2">GPA4</text>
<text x="210.6" y="111.7">GPA5</text>
<text x="218.4" y="108.2">25</text>
<text x="218.4" y="110.6">26</text>
<text x="218.4" y="113">27</text>
<text x="239" y="108.2">5</text>
<text x="239" y="110.6">6</text>
<text x="239" y="113">7</text>
<text x="30" y="117.9">2</text>
<text x="35.6" y="119">RX</text>
<text x="35.6" y="114.1">TX</text>
<text x="50.6" y="114.1">RAW</text>
<text x="50.9" y="119">GND</text>
<text x="59.9" y="117.9">23</text>
<text x="210.6" y="114.1">GPA6</text>
<text x="210.6" y="116.5">GPA7</text>
<text x="218.4" y="115.5">28</text>
<text x="239" y="115.5">8</text>
<text x="30" y="122.8">3</text>
<text x="35.6" y="123.8">GND</text>
<text x="51.4" y="123.8">RST</text>
<text x="59.9" y="122.8">22</text>
<text x="196" y="120.3">12</text>
<text x="196" y="122.8">13</text>
<text x="200.9" y="121.4">SCL</text>
<text x="200.9" y="123.8">SDA</text>
<text x="210.4" y="121.4">GPB0</text>
<text x="210.4" y="123.8">GPB1</text>
<text x="218.4" y="120.3">1</text>
<text x="218.4" y="122.8">2</text>
<text x="218.4" y="125.2">3</text>
<text x="226.8" y="120.3">1</text>
<text x="226.8" y="122.8">2</text>
<text x="226.8" y="125.2">3</text>
<text x="30" y="127.6">4</text>
<text x="35.6" y="128.7">GND</text>
<text x="51.1" y="128.7">VCC</text>
<text x="59.9" y="127.6">21</text>
<text x="112.6" y="127.6">1</text>
<text x="112.6" y="130.1">2</text>
<text x="196" y="127.6">15</text>
<text x="196" y="130.1">16</text>
<text x="200.9" y="128.7">A0</text>
<text x="200.9" y="131.1">A1</text>
<text x="210.4" y="126.2">GPB2</text>
<text x="210.4" y="128.7">GPB3</text>
<text x="210.4" y="131.1">GPB4</text>
<text x="218.4" y="127.6">4</text>
<text x="218.4" y="130.1">5</text>
<text x="226.8" y="127.6">4</text>
<text x="226.8" y="130.1">5</text>
<text x="30" y="137.3">6</text>
<text x="30" y="132.5">5</text>
<text x="35.6" y="133.6">2</text>
<text x="52.9" y="133.5">A3</text>
<text x="59.9" y="137.3">19</text>
<text x="59.9" y="132.5">20</text>
<text x="196" y="132.5">17</text>
<text x="196" y="137.3">10</text>
<text x="200.9" y="133.6">A2</text>
<text x="210.4" y="133.5">GPB5</text>
<text x="210.4" y="136">GPB6</text>
<text x="218.4" y="132.5">6</text>
<text x="218.4" y="134.9">7</text>
<text x="218.4" y="137.3">8</text>
<text x="226.8" y="132.5">6</text>
<text x="226.8" y="134.9">7</text>
<text x="226.8" y="137.3">8</text>
<text x="30" y="142.2">7</text>
<text x="35.6" y="143.3">4</text>
<text x="35.6" y="138.4">3</text>
<text x="52.9" y="143.3">A1</text>
<text x="52.9" y="138.4">A2</text>
<text x="59.9" y="142.2">18</text>
<text x="81" y="139.8">1</text>
<text x="81" y="142.2">2</text>
<text x="200.9" y="138.4">VSS</text>
<text x="210.4" y="138.4">GPB7</text>
<text x="30" y="147.1">8</text>
<text x="35.6" y="148.1">5</text>
<text x="52.9" y="148.1">A0</text>
<text x="59.9" y="147.1">17</text>
<text x="81" y="144.6">3</text>
<text x="81" y="147.1">4</text>
<text x="81" y="149.5">5</text>
<text x="112.6" y="149.5">1</text>
<text x="30" y="151.9">9</text>
<text x="35.6" y="153">6</text>
<text x="53.1" y="153">15</text>
<text x="59.9" y="151.9">16</text>
<text x="81" y="151.9">6</text>
<text x="112.6" y="151.9">2</text>
<text x="112.6" y="154.4">3</text>
<text x="28.8" y="156.8">10</text>
<text x="29" y="161.6">11</text>
<text x="35.6" y="157.9">7</text>
<text x="53.1" y="157.8">14</text>
<text x="59.9" y="161.6">14</text>
<text x="59.9" y="156.8">15</text>
<text x="112.6" y="156.8">4</text>
<text x="28.8" y="166.5">12</text>
<text x="35.6" y="167.6">9</text>
<text x="35.6" y="162.7">8</text>
<text x="53.1" y="167.6">10</text>
<text x="53.1" y="162.7">16</text>
<text x="59.9" y="166.5">13</text>
</g>
</svg>
